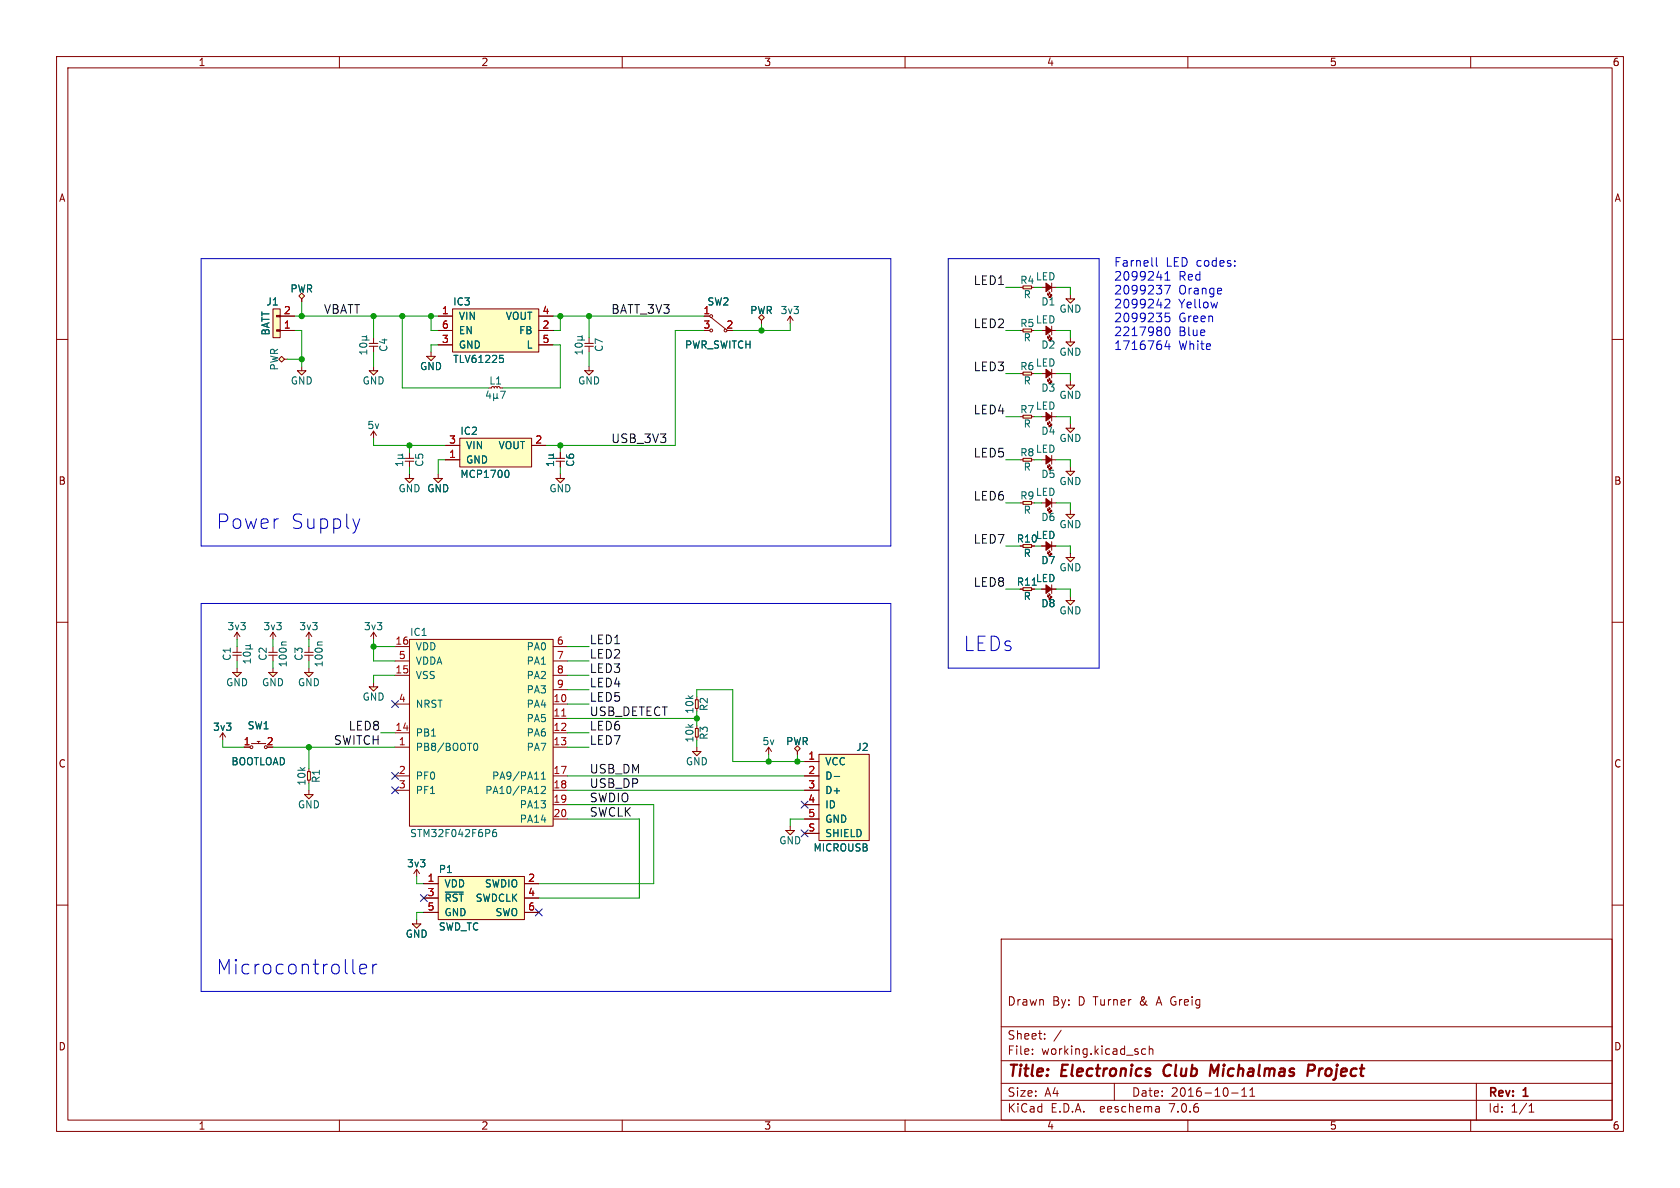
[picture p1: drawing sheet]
<svg xmlns="http://www.w3.org/2000/svg" width="297mm" height="210mm" viewBox="0 0 297 210" stroke-linecap="round" stroke-linejoin="round" font-family="sans-serif">
<g fill="none" stroke="#840000" stroke-width=".18">
<path d="M10 10h277v190h-277zM12 12h273v186h-273zM60 10v2M110 10v2M160 10v2M210 10v2M260 10v2M10 60h2M104.1 59.7v1M180.8 58.2h1.6v.5h-1.6zM184.1 58.4h.8M185.2 59.4l.2 .3h-.2l.5 .5v-.3l-.3 .3h.3"/>
<path d="M185.4 59.2l.3 .2h-.3l.5 .5v-.2l-.2 .2h.2M185.9 57.7v1.5M185.9 58.4h.8M285 60h2M103.4 60.7h1.5M103.4 61.2h1.5M104.1 61.2v1M180.8 81h1.6v.5h-1.6zM10 110h2M285 110h2M10 160h2M285 160h2"/>
<path d="M177 166h108v32h-108zM60 198v2M110 198v2M160 198v2M177 194.5h108M177 191.5h108M177 187.5h108M177 181.5h108M182.5 186.3v.1M182.5 185.5v.1M184.7 183.6v.1M184.7 182.8v.1"/>
<path d="M187.6 182.1l-1.3 2M197 191.5v3M202.5 185.5l-.4-.1-.3 .3v.4l.2 .2h.5M203.2 185.5l.2-.1 .3 .1 .1 .9M203.2 184.9v1.5M204.9 195.7l.1 .9M205 196.5l-.2 .1M205 196h-.2M210 198v2M217.7 193.2h1.2M219.5 193.8h.9M219.5 192.7l.5-.4v1.5"/>
<path d="M221 193.8h.8M221 192.7l.4-.4v1.5M260 198v2M261 191.5v6.5M270.3 196.6h.9M270.3 195.5l.4-.4v1.5"/>
</g>
<path d="M206 188.5a1.27 1.27 0 0 0 0 1.6M215.5 188.2l-.9 1.4-.5-1.4-.2 2M231.2 189.3h.8a.55 .55 0 0 0 .4-.5 .55 .55 0 0 0-.3-.6h-.7l-.3 2" fill="none" stroke="#840000" stroke-width=".4"/>
<path d="M102.1 59.5h.7M102.8 59.5l.1 .2v.2l-.1 .2M102.9 59.3l-.1 .2M101.8 60.8a.68 .68 0 0 1 1.1 .3 .72 .72 0 0 1-1.2-.1zM102.1 60.1h1.3M102.9 61.9v.7M102.9 62.2h-1.2l.3 .4" fill="none" stroke="#006464" stroke-width=".18"/>
<g fill="#ffffc2" stroke="#ffffc2" stroke-width=".18">
<path d="M180.8 58.2h1.6v.5h-1.6z"/>
<path d="M180.8 81h1.6v.5h-1.6z"/>
</g>
<path d="M184.9 57.7l1 .7-1 .8z" fill="#840000" stroke="#840000" stroke-width=".18"/>
<path d="M188.5 75.7h1.5l-.8 .8z" fill="#ffffc2"/>
<path d="M65.5 77l.5-.8v1.3M66 76.2l.5 .8M188.5 75.7h1.5l-.8 .8zM189.2 74.9v.8" fill="none" stroke="#840000" stroke-width=".18"/>
<path d="M188.5 106.2h1.5l-.8 .7z" fill="#ffffc2"/>
<path d="M139.2 56.6l.5-.7v1.3M139.7 55.9l.5 .7M188.5 106.2h1.5l-.8 .7zM189.2 105.4v.8M122.9 123.7h.5v1.5h-.5z" fill="none" stroke="#840000" stroke-width=".18"/>
<path d="M122.9 123.7h.5v1.5h-.5z" fill="#ffffc2" stroke="#ffffc2" stroke-width=".18"/>
<path d="M49.3 63.5l.5-.5 .5 .5-.5 .5z" fill="#ffffc2"/>
<path d="M48.3 54.6h1.2v5.1h-1.2zM49.5 58.4h2.6M49.5 55.9h2.6M49.3 63.5l.5-.5 .5 .5-.5 .5zM50.3 63.5h.5" fill="none" stroke="#840000" stroke-width=".18"/>
<path d="M48.3 54.6h1.2v5.1h-1.2z" fill="#ffffc2" stroke="#ffffc2" stroke-width=".18"/>
<g fill="#840000" stroke="#840000" stroke-width=".18">
<path d="M48.9 55.8h.6v.2h-.6z"/>
<path d="M48.9 58.3h.6v.2h-.6z"/>
</g>
<path d="M52.6 65.5h1.5l-.8 .8z" fill="#ffffc2"/>
<path d="M52.6 65.5h1.5l-.8 .8zM53.3 64.8v.7M98.3 81h1.5M98.3 81.5h1.5M99.1 80v1M99.1 81.5v1.1" fill="none" stroke="#840000" stroke-width=".18"/>
<path d="M97 81h1.3M97 80.4h.7M97.7 80.4l.2 .2v.3l-.2 .1M97.9 81.6v.7M97.9 81.9h-1.3l.4 .4M97.9 80.3l-.2 .1" fill="none" stroke="#006464" stroke-width=".18"/>
<path d="M98.3 84.6h1.5l-.7 .7z" fill="#ffffc2"/>
<g fill="none" stroke="#840000" stroke-width=".18">
<path d="M98.3 84.6h1.5l-.7 .7zM99.1 83.8v.8M180.8 96.3h1.6v.5h-1.6zM184.1 96.5h.8M185.2 97.5l.2 .3h-.2l.5 .5v-.3l-.3 .3h.3M185.4 97.3l.3 .2h-.3l.5 .5v-.2l-.2 .2h.2M185.9 95.8v1.5M185.9 96.5h.8M184.1 104.1h.8M185.2 105.2l.2 .2h-.2l.5 .5v-.2l-.3 .2h.3M185.4 104.9l.3 .3h-.3l.5 .5v-.3l-.2 .3h.2M185.9 103.4v1.5"/>
<path d="M185.9 104.1h.8"/>
</g>
<g fill="#840000" stroke="#840000" stroke-width=".18">
<path d="M184.9 95.8l1 .7-1 .8z"/>
<path d="M184.9 103.4l1 .7-1 .8z"/>
</g>
<path d="M180.8 96.3h1.6v.5h-1.6z" fill="#ffffc2" stroke="#ffffc2" stroke-width=".18"/>
<path d="M188.5 98.6h1.5l-.8 .7z" fill="#ffffc2"/>
<path d="M188.5 98.6h1.5l-.8 .7zM189.2 97.8v.8M180.8 103.9h1.6v.5h-1.6z" fill="none" stroke="#840000" stroke-width=".18"/>
<path d="M180.8 103.9h1.6v.5h-1.6z" fill="#ffffc2" stroke="#ffffc2" stroke-width=".18"/>
<path d="M182.5 103.4h.7" fill="none" stroke="#006464" stroke-width=".18"/>
<path d="M53.3 51.8l.5 .5-.5 .5-.5-.5z" fill="#ffffc2"/>
<g fill="none" stroke="#840000" stroke-width=".18">
<path d="M53.3 51.8l.5 .5-.5 .5-.5-.5zM53.3 52.8v.5M66 59.7v1M77.5 55.9h2.5M77.5 58.4h2.5M80 54.6h15.2v7.6h-15.2zM95.2 55.9h2.6M95.2 58.4h2.6M125.7 56.1l2.6 2.1M65.3 60.7h1.5M65.3 61.2h1.5M66 61.2v1"/>
<path d="M77.5 61h2.5M95.2 61h2.6"/>
<circle cx="125.7" cy="55.9" r=".25"/>
<circle cx="125.7" cy="58.4" r=".25"/>
</g>
<path d="M80 54.6h15.2v7.6h-15.2z" fill="#ffffc2" stroke="#ffffc2" stroke-width=".18"/>
<path d="M64 59.5h.7M64.7 59.5l.1 .2v.2l-.1 .2M64.8 59.3l-.1 .2M63.7 60.8a.68 .68 0 0 1 1.1 .3 .72 .72 0 0 1-1.2-.1zM64 60.1h1.3M64.8 61.9v.7M64.8 62.2h-1.2l.3 .4M88.3 62.8h.7M88.5 63.3h.3l.2 .2-.1 .5-.4 .1" fill="none" stroke="#006464" stroke-width=".18"/>
<path d="M134.6 55.6l.5 .5-.5 .5-.5-.5z" fill="#ffffc2"/>
<g fill="none" stroke="#840000" stroke-width=".18">
<path d="M134.6 55.6l.5 .5-.5 .5-.5-.5zM134.6 56.6v.6M142.2 134.6h2.6M142.2 137.2h2.6M142.2 139.7h2.6M144.8 133.4h8.9v15.2h-8.9zM74.9 156.2h2.6M74.9 158.8h2.6M77.5 154.9h15.2v7.7h-15.2zM92.7 156.2h2.5M92.7 158.8h2.5M142.2 142.2h2.6"/>
<path d="M142.2 144.8h2.6M142.2 147.3h2.6M74.9 161.3h2.6M92.7 161.3h2.5"/>
</g>
<g fill="#ffffc2" stroke="#ffffc2" stroke-width=".18">
<path d="M144.8 133.4h8.9v15.2h-8.9z"/>
<path d="M77.5 154.9h15.2v7.7h-15.2z"/>
</g>
<path d="M147.5 137.3h.9M78.7 157.7h3.2" fill="none" stroke="#006464" stroke-width=".18"/>
<path d="M188.5 68.1h1.5l-.8 .7z" fill="#ffffc2"/>
<path d="M188.5 68.1h1.5l-.8 .7zM189.2 67.3v.8" fill="none" stroke="#840000" stroke-width=".18"/>
<path d="M138.9 146.8h1.6l-.8 .8z" fill="#ffffc2"/>
<path d="M138.9 146.8h1.6l-.8 .8zM139.7 146.1v.7" fill="none" stroke="#840000" stroke-width=".18"/>
<path d="M53.8 118.9h1.6l-.8 .7z" fill="#ffffc2"/>
<path d="M53.8 118.9h1.6l-.8 .7zM54.6 118.1v.8M122.9 128.8h.5v1.5h-.5z" fill="none" stroke="#840000" stroke-width=".18"/>
<path d="M122.9 128.8h.5v1.5h-.5z" fill="#ffffc2" stroke="#ffffc2" stroke-width=".18"/>
<path d="M103.4 65.5h1.5l-.8 .8z" fill="#ffffc2"/>
<g fill="none" stroke="#840000" stroke-width=".18">
<path d="M78.7 78.7h2.6M81.3 77.5h12.7v5.1h-12.7zM94 78.7h2.5M103.4 65.5h1.5l-.8 .8zM104.1 64.8v.7M78.7 81.3h2.6M69.8 119.4h2.6M69.8 114.3h2.6M69.8 116.8h2.6M72.4 113h25.4v33.1h-25.4zM97.8 119.4h2.5M97.8 114.3h2.5"/>
<path d="M97.8 116.8h2.5M69.8 132.1h2.6M69.8 124.5h2.6M69.8 129.5h2.6M69.8 137.2h2.6M69.8 139.7h2.6M97.8 132.1h2.5M97.8 124.5h2.5M97.8 127h2.5M97.8 129.5h2.5M97.8 137.2h2.5M97.8 139.7h2.5"/>
<path d="M97.8 121.9h2.5M97.8 142.2h2.5M97.8 144.8h2.5"/>
</g>
<g fill="#ffffc2" stroke="#ffffc2" stroke-width=".18">
<path d="M81.3 77.5h12.7v5.1h-12.7z"/>
<path d="M72.4 113h25.4v33.1h-25.4z"/>
</g>
<path d="M89.7 83.1a.79 .79 0 0 1 0 1.3M83.8 131.6l.2-.2a.68 .68 0 0 1 .5 .6 .68 .68 0 0 1-.5 .7l-.2-.3M95.7 137.7h.7M95.7 136.8l.4-.3v1.2M95.7 139.1l.5-.1 .2 .4-.8 .9h.8M87.7 146.6l-.4 .1a.86 .86 0 0 0 0 1.2l.4-.1 .1-.4-.2-.3-.4 .1-.1 .2" fill="none" stroke="#006464" stroke-width=".18"/>
<path d="M99.3 126.6h.7" fill="none" stroke="#a90000" stroke-width=".18"/>
<path d="M140.5 132.3l.5-.5 .5 .5-.5 .5z" fill="#ffffc2"/>
<path d="M140.5 132.3l.5-.5 .5 .5-.5 .5zM141 132.8v.6" fill="none" stroke="#840000" stroke-width=".18"/>
<path d="M122.4 132.8h1.6l-.8 .8z" fill="#ffffc2"/>
<path d="M122.4 132.8h1.6l-.8 .8zM123.2 132.1v.7M135.4 132.8l.5-.7v1.3M135.9 132.1l.5 .7" fill="none" stroke="#840000" stroke-width=".18"/>
<path d="M72.9 163.3h1.5l-.7 .8z" fill="#ffffc2"/>
<path d="M73.2 154.4l.5-.7v1.2M73.7 153.7l.5 .7M72.9 163.3h1.5l-.7 .8zM73.7 162.6v.7" fill="none" stroke="#840000" stroke-width=".18"/>
<path d="M65.3 121.4h1.5l-.8 .8z" fill="#ffffc2"/>
<g fill="none" stroke="#840000" stroke-width=".18">
<path d="M41.1 115.8h1.6M41.1 115.3h1.6M41.4 112.5l.5-.7v1.2M41.9 114.3v1M41.9 115.8v1M41.9 111.8l.5 .7M38.9 130.3l.5-.8v1.3M39.4 129.5l.5 .8M44.4 131.4h2.6M45.5 131.1h.5M45.7 131.1v.3M65.3 121.4h1.5l-.8 .8z"/>
<path d="M66 120.7v.7"/>
<circle cx="44.4" cy="132.1" r=".25"/>
</g>
<path d="M43.1 115.4a.75 .75 0 0 1 1.2 .3 .72 .72 0 0 1-1.3-.1zM43.4 114.7h1.3M43.4 114.1h.7M44.1 114.1l.2 .2v.2l-.2 .2M44.3 116.5v.7M44.3 116.8h-1.3l.4 .4M44.3 113.9l-.2 .2" fill="none" stroke="#006464" stroke-width=".18"/>
<path d="M41.1 118.9h1.6l-.8 .7z" fill="#ffffc2"/>
<path d="M71.6 81h1.6M71.6 81.5h1.6M72.4 80v1M72.4 81.5v1.1M41.1 118.9h1.6l-.8 .7zM41.9 118.1v.8M54.4 136.4h.5v1.5h-.5z" fill="none" stroke="#840000" stroke-width=".18"/>
<path d="M54.4 136.4h.5v1.5h-.5z" fill="#ffffc2" stroke="#ffffc2" stroke-width=".18"/>
<path d="M70.3 81h1.3M70.3 80.4h.7M71 80.4l.2 .2v.3l-.2 .1M71.2 81.6v.7M71.2 81.9h-1.3l.4 .4M71.2 80.3l-.2 .1" fill="none" stroke="#006464" stroke-width=".18"/>
<path d="M71.6 84.6h1.6l-.8 .7z" fill="#ffffc2"/>
<path d="M71.6 84.6h1.6l-.8 .7zM72.4 83.8v.8" fill="none" stroke="#840000" stroke-width=".18"/>
<path d="M53.8 140.5h1.6l-.8 .7z" fill="#ffffc2"/>
<path d="M184.1 50.8h.8M185.2 51.8l.2 .3h-.2l.5 .5v-.3l-.3 .3h.3M185.4 51.6l.3 .2h-.3l.5 .5v-.2l-.2 .2h.2M185.9 50v1.6M185.9 50.8h.8M54.6 139.7v.8M53.8 140.5h1.6l-.8 .7z" fill="none" stroke="#840000" stroke-width=".18"/>
<path d="M184.9 50l1 .8-1 .8z" fill="#840000" stroke="#840000" stroke-width=".18"/>
<path d="M188.5 52.8h1.5l-.8 .8z" fill="#ffffc2"/>
<path d="M180.8 50.5h1.6v.6h-1.6zM188.5 52.8h1.5l-.8 .8zM189.2 52.1v.7M184.1 81.3h.8M185.2 82.3l.2 .3h-.2l.5 .5v-.3l-.3 .3h.3M185.4 82l.3 .3h-.3l.5 .5v-.2l-.2 .2h.2M185.9 80.5v1.5M185.9 81.3h.8" fill="none" stroke="#840000" stroke-width=".18"/>
<path d="M180.8 50.5h1.6v.6h-1.6z" fill="#ffffc2" stroke="#ffffc2" stroke-width=".18"/>
<path d="M184.9 80.5l1 .8-1 .7z" fill="#840000" stroke="#840000" stroke-width=".18"/>
<path d="M75.4 63h1.6l-.8 .8z" fill="#ffffc2"/>
<path d="M75.4 63h1.6l-.8 .8zM76.2 62.2v.8M88.4 68.6h.5M184.1 88.9h.8M185.2 89.9l.2 .3h-.2l.5 .5v-.3l-.3 .3h.3M185.4 89.7l.3 .2h-.3l.5 .5v-.2l-.2 .2h.2M185.9 88.1v1.6M185.9 88.9h.8" fill="none" stroke="#840000" stroke-width=".18"/>
<path d="M86.3 69.1l-.3 .9h.8M86.6 69.6v.8M87.3 69.6v1.3M87.3 70.2l.1 .2h.3l.2-.2M87.9 70.2l.2 .2M87.9 69.6v.6M88.5 69.2h.8l-.5 1.2" fill="none" stroke="#006464" stroke-width=".18"/>
<path d="M184.9 88.1l1 .8-1 .8z" fill="#840000" stroke="#840000" stroke-width=".18"/>
<path d="M188.5 83.3h1.5l-.8 .8z" fill="#ffffc2"/>
<path d="M188.5 83.3h1.5l-.8 .8zM189.2 82.6v.7M47.5 115.8h1.5M47.5 115.3h1.5M47.8 112.5l.5-.7v1.2M48.3 111.8l.5 .7M48.3 114.3v1M48.3 115.8v1" fill="none" stroke="#840000" stroke-width=".18"/>
<path d="M50.6 113.5h-.6l-.2 .2" fill="none" stroke="#006464" stroke-width=".18"/>
<path d="M47.5 118.9h1.5l-.7 .7z" fill="#ffffc2"/>
<path d="M47.5 118.9h1.5l-.7 .7zM48.3 118.1v.8M54.1 112.5l.5-.7v1.2M54.6 111.8l.5 .7M65.5 112.5l.5-.7v1.2M66 111.8l.5 .7" fill="none" stroke="#840000" stroke-width=".18"/>
<path d="M76.7 84.6h1.5l-.7 .7z" fill="#ffffc2"/>
<path d="M76.7 84.6h1.5l-.7 .7zM77.5 83.8v.8M53.8 115.8h1.6M53.8 115.3h1.6M54.6 114.3v1M54.6 115.8v1" fill="none" stroke="#840000" stroke-width=".18"/>
<path d="M57 113.5h-.7l-.2 .2" fill="none" stroke="#006464" stroke-width=".18"/>
<path d="M188.5 60.5h1.5l-.8 .7z" fill="#ffffc2"/>
<path d="M189.2 59.7v.8M188.5 60.5h1.5l-.8 .7z" fill="none" stroke="#840000" stroke-width=".18"/>
<path d="M65.3 65.5h1.5l-.8 .8z" fill="#ffffc2"/>
<g fill="none" stroke="#840000" stroke-width=".18">
<path d="M65.3 65.5h1.5l-.8 .8zM66 64.8v.7M180.8 65.8h1.6v.5h-1.6zM184.1 66h.8M184.1 73.7h.8M185.2 67.1l.2 .2h-.2l.5 .5v-.2l-.3 .2h.3M185.2 74.7l.2 .2h-.2l.5 .5v-.2l-.3 .2h.3M185.4 66.8l.3 .3h-.3l.5 .5v-.3l-.2 .3h.2M185.4 74.4l.3 .3h-.3l.5 .5v-.3l-.2 .3h.2M185.9 65.3v1.5M185.9 72.9v1.5M185.9 66h.8"/>
<path d="M185.9 73.7h.8M180.8 88.6h1.6v.6h-1.6z"/>
</g>
<g fill="#840000" stroke="#840000" stroke-width=".18">
<path d="M184.9 65.3l1 .7-1 .8z"/>
<path d="M184.9 72.9l1 .8-1 .7z"/>
</g>
<g fill="#ffffc2" stroke="#ffffc2" stroke-width=".18">
<path d="M180.8 65.8h1.6v.5h-1.6z"/>
<path d="M180.8 88.6h1.6v.6h-1.6z"/>
</g>
<path d="M188.5 90.9h1.5l-.8 .8z" fill="#ffffc2"/>
<g fill="none" stroke="#840000" stroke-width=".18">
<path d="M49.5 58.4h2.6M49.5 55.9h2.6M53.3 52.8v.5M77.5 58.4h2.5M77.5 55.9h2.5M95.2 58.4h2.6M95.2 55.9h2.6M134.6 56.6v.6M77.5 61h2.5M78.7 78.7h2.6M94 78.7h2.5M95.2 61h2.6"/>
<path d="M180.8 73.4h1.6v.5h-1.6zM78.7 81.3h2.6M99.1 80v1M99.1 81.5v1.1M184.1 96.5h.8M185.9 96.5h.8M188.5 90.9h1.5l-.8 .8zM189.2 90.2v.7M184.1 104.1h.8M185.9 104.1h.8M141 132.8v.6M142.2 134.6h2.6"/>
<path d="M142.2 137.2h2.6M142.2 139.7h2.6M74.9 156.2h2.6M74.9 158.8h2.6M92.7 156.2h2.5M92.7 158.8h2.5M142.2 142.2h2.6M142.2 144.8h2.6M142.2 147.3h2.6M74.9 161.3h2.6M92.7 161.3h2.5"/>
</g>
<path d="M180.8 73.4h1.6v.5h-1.6z" fill="#ffffc2" stroke="#ffffc2" stroke-width=".18"/>
<g fill="none" stroke="#0000c2" stroke-width=".18">
<path d="M35.6 45.7h121.9v50.8h-121.9zM167.6 45.7h26.7v72.4h-26.7zM204.4 45.5v1.3l.2 .3M204.5 49h.9M205.9 50.4h1l-.7 1.6M205.9 49.5h.9M205.9 48.4l.5-.4v1.5M205.9 53l.6-.1 .2 .1 .1 .3-.9 1.1h.9M206.1 58l.2-.2a.83 .83 0 0 1 .6 .6 .83 .83 0 0 1-.3 .9h-.1a.82 .82 0 0 1-.4-1.3zM206.7 55.4h-.7l-.1 .7 .3-.2 .5 .1 .1 .2-.1 .5-.2 .2-.6-.2M218.3 46.9v.2M218.3 46.1v.2"/>
<path d="M206.3 60.2l-.4 1.1h1M206.7 60.8v1M63.6 91.7l-.6 1.7M35.6 106.7h121.9v68.6h-121.9zM62.5 172l.3 .2M63.6 171.3l1.2-.2-.1-.5-.7-.1-.4 .3v1l.1 .2 .3 .2 .7-.2M65.9 170.5v1.7M66.6 170.5a.65 .65 0 0 0-.7 .4"/>
</g>
<g fill="none" stroke="#009600" stroke-width=".18">
<path d="M52.1 58.4h1.2v6.4M52.1 55.9h25.4M53.3 53.3v2.6M66 55.9v3.8M71.1 55.9v12.7h15.3M76.2 55.9v2.5h1.3M97.8 55.9h26.7M99.1 55.9v2.5h-1.3M104.1 55.9v3.8M124.5 58.4h-5.1v20.3h-22.9M134.6 57.2v1.2M139.7 57.2v1.2h-10.2"/>
<path d="M177.8 58.4h2.5M177.8 50.8h2.5M182.9 58.4h1.2M182.9 50.8h1.2M186.7 58.4h2.5v1.3M186.7 50.8h2.5v1.3M50.8 63.5h2.5M66 77.5v1.2h12.7M66 62.2v2.6M72.4 78.7v1.3M77.5 61h-1.3v1.2M97.8 61h1.3v7.6h-10.2"/>
<path d="M99.1 78.7v1.3M104.1 62.2v2.6M177.8 73.7h2.5M177.8 66h2.5M182.9 73.7h1.2M182.9 66h1.2M186.7 66h2.5v1.3M186.7 73.7h2.5v1.2M72.4 82.6v1.2M78.7 81.3h-1.2v2.5M99.1 82.6v1.2M177.8 81.3h2.5"/>
<path d="M177.8 96.5h2.5M177.8 88.9h2.5M182.9 81.3h1.2M182.9 96.5h1.2M182.9 88.9h1.2M186.7 81.3h2.5v1.3M186.7 88.9h2.5v1.3M186.7 96.5h2.5v1.3M41.9 113v1.3M41.9 116.8v1.3M48.3 113v1.3M48.3 116.8v1.3"/>
<path d="M54.6 113v1.3M54.6 116.8v1.3M66 113v3.8h3.8M66 114.3h3.8M69.8 119.4h-3.8v1.3M100.3 116.8h3.8M100.3 114.3h3.8M100.3 119.4h3.8M177.8 104.1h2.5M182.9 104.1h1.2M186.7 104.1h2.5v1.3M39.4 130.8v1.3h3.8"/>
<path d="M48.3 132.1h21.5M54.6 132.1v3.8M54.6 138.4v1.3M67.3 129.5h2.5M100.3 129.5h3.8M100.3 132.1h3.8M100.3 121.9h3.8M100.3 137.2h41.9M100.3 139.7h41.9M100.3 124.5h3.8M100.3 127h22.9M123.2 123.2v-1.3h6.3v12.7h12.7"/>
<path d="M123.2 125.7v2.6M123.2 130.8v1.3M135.9 133.4v1.2M141 133.4v1.2M73.7 154.9v1.3h1.2M100.3 144.8h12.7v14h-17.8M100.3 142.2h15.3v14h-20.4M142.2 144.8h-2.5v1.3M74.9 161.3h-1.2v1.3"/>
</g>
<g fill="none" stroke="#000084" stroke-width=".18">
<path d="M69.2 136.6l1.3 1.2M69.2 123.9l1.3 1.2M69.2 139.1l1.3 1.2M70.5 136.6l-1.3 1.2M70.5 123.9l-1.3 1.2M70.5 139.1l-1.3 1.2M74.3 158.1l1.2 1.3M75.5 158.1l-1.2 1.3M141.6 141.6l1.2 1.2M141.6 146.7l1.2 1.2M142.8 141.6l-1.2 1.2M142.8 146.7l-1.2 1.2"/>
<path d="M94.6 160.7l1.3 1.2M95.9 160.7l-1.3 1.2"/>
</g>
<path d="M88.3 62.8h.7M88.5 63.3h.3l.2 .2-.1 .5-.4 .1M89.7 83.1a.79 .79 0 0 1 0 1.3M97 81h1.3M97 80.4h.7M97.7 80.4l.2 .2v.3l-.2 .1M97.9 81.6v.7M97.9 81.9h-1.3l.4 .4M97.9 80.3l-.2 .1M182.5 103.4h.7M147.5 137.3h.9M78.7 157.7h3.2" fill="none" stroke="#006464" stroke-width=".18"/>
<g fill="#009600" stroke="#009600" stroke-width=".18">
<circle cx="104.1" cy="55.9" r=".46"/>
<circle cx="134.6" cy="58.4" r=".46"/>
<circle cx="123.2" cy="127" r=".46"/>
<circle cx="99.1" cy="78.7" r=".46"/>
<circle cx="66" cy="55.9" r=".46"/>
<circle cx="99.1" cy="55.9" r=".46"/>
<circle cx="72.4" cy="78.7" r=".46"/>
<circle cx="76.2" cy="55.9" r=".46"/>
<circle cx="71.1" cy="55.9" r=".46"/>
<circle cx="53.3" cy="63.5" r=".46"/>
<circle cx="53.3" cy="55.9" r=".46"/>
<circle cx="54.6" cy="132.1" r=".46"/>
<circle cx="141" cy="134.6" r=".46"/>
<circle cx="66" cy="114.3" r=".46"/>
<circle cx="135.9" cy="134.6" r=".46"/>
</g>
<g font-size="3.5" fill="#0000c2">
<text x="38.1" y="93.7">Power</text>
<text x="51.2" y="93.7">Supply</text>
<text x="170.2" y="115.3">LEDs</text>
<text x="38.1" y="172.5">Microcontroller</text>
</g>
<g font-size="2.8" fill="#840000">
<text x="178" y="190.9">Title:</text>
<text x="187.7" y="190.9">Electronics</text>
<text x="206.6" y="190.9">Club</text>
<text x="215.5" y="190.9">Michalmas</text>
<text x="233.6" y="190.9">Project</text>
</g>
<g font-size="2.1" fill="#0000c2">
<text x="196.8" y="47.3">Farnell</text>
<text x="206.1" y="47.3">LED codes:</text>
<text x="196.8" y="49.7">2099241</text>
<text x="196.8" y="52.2">2099237</text>
<text x="208.3" y="49.7">Red</text>
<text x="208.3" y="52.2">Orange</text>
<text x="196.8" y="54.6">2099242</text>
<text x="196.8" y="57.1">2099235</text>
<text x="196.8" y="59.5">2217980</text>
<text x="208.3" y="54.6">Yellow</text>
<text x="208.3" y="57.1">Green</text>
<text x="208.3" y="59.5">Blue</text>
<text x="196.8" y="62">1716764</text>
<text x="208.3" y="62">White</text>
</g>
<g font-size="2.1" fill="#0f0f0f">
<text x="172.1" y="50.5">LED1</text>
<text x="57.1" y="55.6">VBATT</text>
<text x="107.9" y="55.6">BATT_3V3</text>
<text x="172.1" y="58.1">LED2</text>
<text x="172.1" y="65.7">LED3</text>
<text x="172.1" y="73.3">LED4</text>
<text x="107.9" y="78.4">USB_3V3</text>
<text x="172.1" y="81">LED5</text>
<text x="172.1" y="88.6">LED6</text>
<text x="172.1" y="96.2">LED7</text>
<text x="172.1" y="103.8">LED8</text>
<text x="104.1" y="114">LED1</text>
<text x="104.1" y="119.1">LED3</text>
<text x="104.1" y="116.5">LED2</text>
<text x="104.1" y="121.6">LED4</text>
<text x="104.1" y="124.1">LED5</text>
<text x="59" y="131.8">SWITCH</text>
<text x="61.6" y="129.2">LED8</text>
<text x="104.1" y="126.7">USB_DETECT</text>
<text x="104.1" y="131.8">LED7</text>
<text x="104.1" y="129.2">LED6</text>
<text x="104.1" y="136.8">USB_DM</text>
<text x="104.1" y="139.4">USB_DP</text>
<text x="104.1" y="141.9">SWDIO</text>
<text x="104.1" y="144.5">SWCLK</text>
</g>
<g font-size="2.1" fill="#840000">
<text x="178" y="178">Drawn</text>
<text x="186" y="178">By:</text>
<text x="190.7" y="178">D Turner</text>
<text x="201.8" y="178">&amp;</text>
<text x="204.9" y="178">A Greig</text>
<text x="178" y="184">Sheet:</text>
<text x="178" y="186.7">File:</text>
<text x="184.1" y="186.7">working.kicad_sch</text>
<text x="178" y="196.9">KiCad</text>
<text x="178" y="194.1">Size:</text>
<text x="184.7" y="194.1">A4</text>
<text x="185.7" y="196.9">E.D.A.</text>
<text x="194.6" y="196.9">eeschema</text>
<text x="200" y="194.1">Date:</text>
<text x="207" y="196.9">7.0.6</text>
<text x="207" y="194.1">2016-10-11</text>
<text x="263" y="194.3">Rev:</text>
<text x="263" y="196.9">Id:</text>
<text x="267.1" y="196.9">1/1</text>
<text x="269.4" y="194.3">1</text>
</g>
<g font-size="1.8" fill="#840000">
<text x="35" y="11.9">1</text>
<text x="85" y="11.9">2</text>
<text x="135" y="11.9">3</text>
<text x="185" y="11.9">4</text>
<text x="235" y="11.9">5</text>
<text x="285" y="11.9">6</text>
<text x="10.3" y="35.9">A</text>
<text x="285.3" y="35.9">A</text>
<text x="10.3" y="85.9">B</text>
<text x="285.3" y="85.9">B</text>
<text x="179.7" y="96.1">R10</text>
<text x="179.7" y="103.7">R11</text>
<text x="10.3" y="135.9">C</text>
<text x="285.3" y="135.9">C</text>
<text x="10.3" y="185.9">D</text>
<text x="285.3" y="185.9">D</text>
<text x="35" y="199.9">1</text>
<text x="85" y="199.9">2</text>
<text x="135" y="199.9">3</text>
<text x="185" y="199.9">4</text>
<text x="235" y="199.9">5</text>
<text x="285" y="199.9">6</text>
</g>
<g font-size="1.8" fill="#006464">
<text x="51.2" y="51.9">PWR</text>
<text x="180.3" y="50.4">R4</text>
<text x="180.9" y="52.9">R</text>
<text x="183" y="49.8">LED</text>
<text x="47" y="54.2">J1</text>
<text x="47.9" y="59.4" transform="rotate(-90 47.9 59.4)">BATT</text>
<text x="80" y="54.2">IC3</text>
<text x="81" y="56.7">VIN</text>
<text x="81" y="59.3">EN</text>
<text x="89.3" y="56.7">VOUT</text>
<text x="91.7" y="59.3">FB</text>
<text x="125" y="54.2">SW2</text>
<text x="132.5" y="55.7">PWR</text>
<text x="137.9" y="55.7">3v3</text>
<text x="180.3" y="58">R5</text>
<text x="183" y="57.4">LED</text>
<text x="184" y="54.2">D1</text>
<text x="187.2" y="55.5">GND</text>
<text x="49.4" y="65.6" transform="rotate(-90 49.4 65.6)">PWR</text>
<text x="68.7" y="62.3" transform="rotate(-90 68.7 62.3)">C4</text>
<text x="74.2" y="65.6">GND</text>
<text x="80" y="64.4">TLV61225</text>
<text x="81" y="61.8">GND</text>
<text x="93" y="61.8">L</text>
<text x="106.8" y="62.3" transform="rotate(-90 106.8 62.3)">C7</text>
<text x="121" y="61.8">PWR_SWITCH</text>
<text x="180.3" y="65.6">R6</text>
<text x="180.9" y="60.6">R</text>
<text x="183" y="65">LED</text>
<text x="184" y="61.8">D2</text>
<text x="187.2" y="63.1">GND</text>
<text x="51.3" y="68.2">GND</text>
<text x="64" y="68.2">GND</text>
<text x="86.4" y="68.2">L1</text>
<text x="102.1" y="68.2">GND</text>
<text x="180.9" y="68.2">R</text>
<text x="184" y="69.4">D3</text>
<text x="187.2" y="70.7">GND</text>
<text x="64.8" y="76">5v</text>
<text x="81.3" y="77.1">IC2</text>
<text x="180.3" y="73.3">R7</text>
<text x="180.9" y="75.8">R</text>
<text x="183" y="72.6">LED</text>
<text x="184" y="77.1">D4</text>
<text x="75" y="82.6" transform="rotate(-90 75 82.6)">C5</text>
<text x="82.3" y="82.1">GND</text>
<text x="82.3" y="79.6">VIN</text>
<text x="88" y="79.6">VOUT</text>
<text x="101.7" y="82.6" transform="rotate(-90 101.7 82.6)">C6</text>
<text x="180.3" y="80.9">R8</text>
<text x="180.9" y="83.4">R</text>
<text x="183" y="80.2">LED</text>
<text x="187.2" y="78.3">GND</text>
<text x="70.4" y="87.2">GND GND</text>
<text x="75.4" y="87.2">GND</text>
<text x="81.3" y="84.7">MCP1700</text>
<text x="97" y="87.2">GND</text>
<text x="180.3" y="88.5">R9</text>
<text x="183" y="87.9">LED</text>
<text x="184" y="84.7">D5</text>
<text x="187.2" y="86">GND</text>
<text x="180.9" y="91">R</text>
<text x="183" y="95.5">LED</text>
<text x="184" y="92.3">D6</text>
<text x="187.2" y="93.6">GND</text>
<text x="180.9" y="98.7">R</text>
<text x="184" y="99.9">D7</text>
<text x="187.2" y="101.2">GND</text>
<text x="180.9" y="106.3">R</text>
<text x="183" y="103.1">LED</text>
<text x="184" y="107.5">D8</text>
<text x="40.1" y="111.6">3v3</text>
<text x="46.5" y="111.6">3v3</text>
<text x="52.8" y="111.6">3v3</text>
<text x="64.2" y="111.6">3v3</text>
<text x="72.4" y="112.6">IC1</text>
<text x="187.2" y="108.8">GND</text>
<text x="41" y="116.9" transform="rotate(-90 41 116.9)">C1</text>
<text x="47.3" y="116.9" transform="rotate(-90 47.3 116.9)">C2</text>
<text x="50.9" y="118.1" transform="rotate(-90 50.9 118.1)">100n</text>
<text x="53.7" y="116.9" transform="rotate(-90 53.7 116.9)">C3</text>
<text x="57.3" y="118.1" transform="rotate(-90 57.3 118.1)">100n</text>
<text x="73.4" y="115.2">VDD</text>
<text x="73.4" y="117.7">VDDA</text>
<text x="93" y="115.2">PA0</text>
<text x="93" y="117.7">PA1</text>
<text x="39.9" y="121.5">GND</text>
<text x="46.2" y="121.5">GND</text>
<text x="52.6" y="121.5">GND</text>
<text x="64" y="124.1">GND</text>
<text x="73.4" y="120.2">VSS</text>
<text x="73.4" y="125.3">NRST</text>
<text x="93" y="125.3">PA4</text>
<text x="93" y="120.2">PA2</text>
<text x="93" y="122.8">PA3</text>
<text x="125.3" y="125.8" transform="rotate(-90 125.3 125.8)">R2</text>
<text x="37.6" y="129.4">3v3</text>
<text x="43.7" y="129.1">SW1</text>
<text x="73.4" y="130.4">PB1</text>
<text x="93" y="127.9">PA5</text>
<text x="93" y="130.4">PA6</text>
<text x="122.8" y="131.4" transform="rotate(-90 122.8 131.4)">10k</text>
<text x="122.8" y="126.3" transform="rotate(-90 122.8 126.3)">10k</text>
<text x="125.3" y="130.9" transform="rotate(-90 125.3 130.9)">R3</text>
<text x="134.7" y="131.9">5v</text>
<text x="138.9" y="131.9">PWR</text>
<text x="40.8" y="135.5">BOOTLOAD</text>
<text x="73.4" y="132.9">PB8/BOOT0</text>
<text x="93" y="132.9">PA7</text>
<text x="121.2" y="135.5">GND</text>
<text x="145.8" y="135.5">VCC</text>
<text x="151.3" y="132.9">J2</text>
<text x="52.6" y="143.1">GND</text>
<text x="54.2" y="139" transform="rotate(-90 54.2 139)">10k</text>
<text x="56.7" y="138.5" transform="rotate(-90 56.7 138.5)">R1</text>
<text x="73.4" y="138">PF0</text>
<text x="73.4" y="140.6">PF1</text>
<text x="85.7" y="140.6">PA10/PA12</text>
<text x="86.9" y="138">PA9/PA11</text>
<text x="91.8" y="143.1">PA13</text>
<text x="145.8" y="138">D-</text>
<text x="145.8" y="140.6">D+</text>
<text x="145.8" y="143.1">ID</text>
<text x="72.4" y="148.2">STM32F042F6P6</text>
<text x="91.8" y="145.6">PA14</text>
<text x="137.7" y="149.5">GND</text>
<text x="145.8" y="145.6">GND</text>
<text x="145.8" y="148.2">SHIELD</text>
<text x="71.9" y="153.5">3v3</text>
<text x="77.5" y="154.5">P1</text>
<text x="143.7" y="150.7">MICROUSB</text>
<text x="78.5" y="157.1">VDD</text>
<text x="78.5" y="159.6">~{RST}SWDCLK</text>
<text x="85.6" y="157.1">SWDIO</text>
<text x="71.6" y="166">GND</text>
<text x="77.5" y="164.7">SWD_TC</text>
<text x="78.5" y="162.2">GND</text>
<text x="87.5" y="162.2">SWO</text>
</g>
<g font-size="1.8" fill="#a90000">
<text x="50.1" y="58.2">1</text>
<text x="50.1" y="55.6">2</text>
<text x="78" y="55.6">1</text>
<text x="78" y="58.2">6</text>
<text x="95.8" y="58.2">2</text>
<text x="95.8" y="55.6">4</text>
<text x="124.3" y="55.6">1</text>
<text x="124.3" y="58.2">3</text>
<text x="128.3" y="58.2">2</text>
<text x="78" y="60.7">3</text>
<text x="95.8" y="60.7">5</text>
<text x="79.3" y="81">1</text>
<text x="79.3" y="78.5">3</text>
<text x="94.5" y="78.5">2</text>
<text x="69.8" y="119.1">15</text>
<text x="69.8" y="114">16</text>
<text x="70.4" y="116.6">5</text>
<text x="98.4" y="114">6</text>
<text x="98.4" y="116.6">7</text>
<text x="98.4" y="119.1">8</text>
<text x="70.4" y="124.2">4</text>
<text x="97.7" y="124.2">10</text>
<text x="98.4" y="121.7">9</text>
<text x="43" y="131.8">1</text>
<text x="47" y="131.8">2</text>
<text x="69.8" y="129.3">14</text>
<text x="70.4" y="131.8">1</text>
<text x="97.7" y="126.7">11</text>
<text x="97.7" y="129.3">12</text>
<text x="97.7" y="131.8">13</text>
<text x="70.4" y="136.9">2</text>
<text x="97.7" y="136.9">17</text>
<text x="142.8" y="134.4">1</text>
<text x="142.8" y="136.9">2</text>
<text x="70.4" y="139.4">3</text>
<text x="97.7" y="139.4">18</text>
<text x="97.7" y="142">19</text>
<text x="142.8" y="139.4">3</text>
<text x="142.8" y="142">4</text>
<text x="97.7" y="144.5">20</text>
<text x="142.8" y="144.5">5</text>
<text x="142.8" y="147.1">S</text>
<text x="75.5" y="156">1</text>
<text x="93.3" y="156">2</text>
<text x="75.5" y="158.5">3</text>
<text x="75.5" y="161">5</text>
<text x="93.3" y="158.5">4</text>
<text x="93.3" y="161">6</text>
</g>
</svg>
